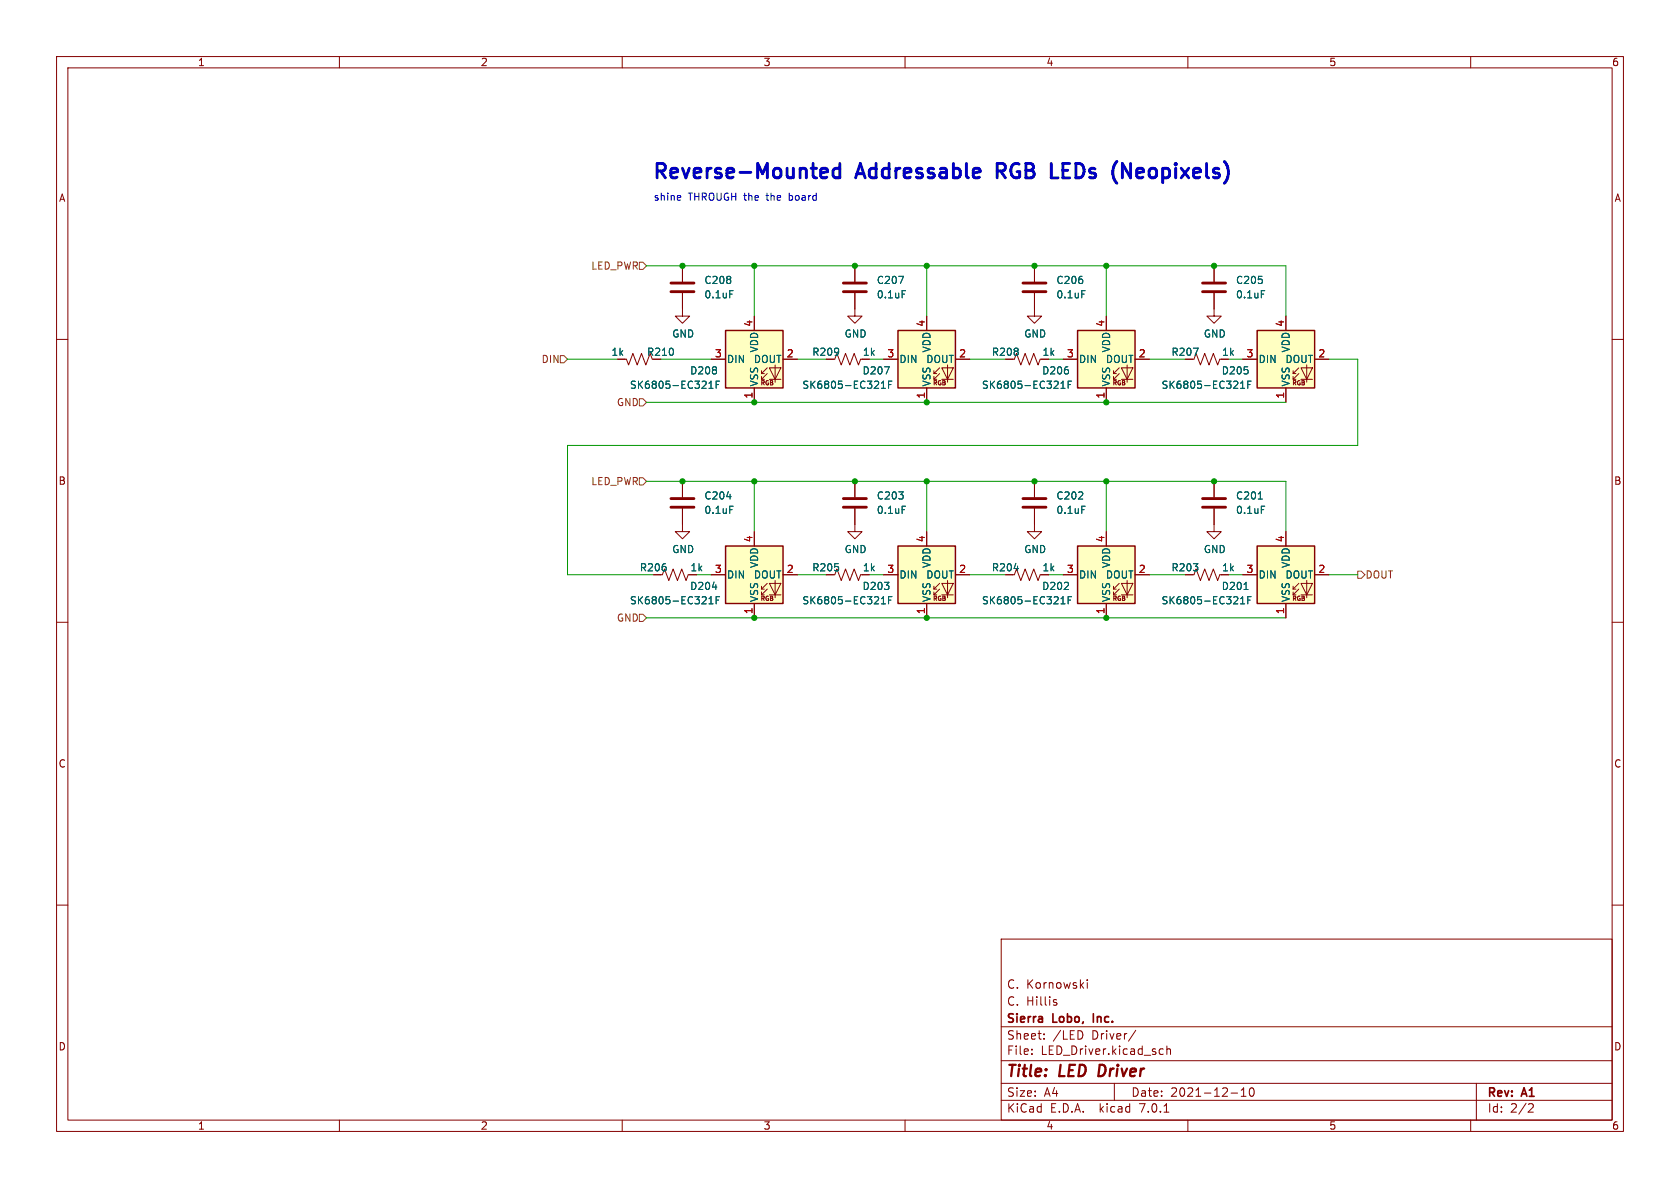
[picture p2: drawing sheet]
<svg xmlns="http://www.w3.org/2000/svg" width="297mm" height="210mm" viewBox="0 0 297 210" stroke-linecap="round" stroke-linejoin="round" font-family="sans-serif">
<g fill="none" stroke="#840000" stroke-width=".18">
<path d="M10 10h277v190h-277zM12 12h273v186h-273zM60 10v2M110 10v2M160 10v2M210 10v2M260 10v2M10 60h2M120.6 51.8v4.1h1.3l-1.3 1.3-1.2-1.3h1.2M120.6 47v2.8M133.3 55.9v2.5M151.1 51.8v4.1h1.3l-1.3 1.3-1.2-1.3h1.2"/>
<path d="M151.1 47v2.8M163.8 55.9v2.5M182.9 51.8v4.1h1.2l-1.2 1.3-1.3-1.3h1.3M182.9 47v2.8M195.6 55.9v2.5M214.6 51.8v4.1h1.3l-1.3 1.3-1.2-1.3h1.2M214.6 47v2.8M227.3 55.9v2.5M285 60h2M110.5 63.5h.2l.4 1 .8-2 .7 2 .8-2 .8 2 .7-2 .4 1M125.7 63.5h2.6M133.3 68.6v2.5"/>
<path d="M134.6 67.1h.5M134.6 66h.5M135.6 66l-1 1.1v-.6M135.6 65l-1 1v-.5M136 65h2l-1 2.1zM136 67.1h2M137 64.5v3.1M138.4 63.5h2.6M147.6 63.5l.4-1 .7 2 .8-2 .7 2 .8-2 .8 2 .3-1M156.2 63.5h2.5M163.8 68.6v2.5M165.1 67.1h.5"/>
<path d="M165.1 66h.5M166.1 66l-1 1.1v-.6M166.1 65l-1 1v-.5M166.5 65h2l-1 2.1zM166.5 67.1h2M167.5 64.5v3.1M168.9 63.5h2.5M179.3 63.5l.4-1 .8 2 .7-2 .8 2 .8-2 .7 2 .4-1M188 63.5h2.5M195.6 68.6v2.5M196.8 67.1h.6M196.8 66h.6"/>
<path d="M197.9 66l-1.1 1.1v-.6M197.9 65l-1.1 1v-.5M198.2 65h2.1l-1 2.1zM198.2 67.1h2.1M199.3 64.5v3.1M200.7 63.5h2.5M211.1 63.5l.4-1 .7 2 .8-2 .7 2 .8-2 .8 2 .3-1M219.7 63.5h2.5M227.3 68.6v2.5M228.6 67.1h.5M228.6 66h.5M229.6 66l-1 1.1v-.6"/>
<path d="M229.6 65l-1 1v-.5M230 65h2l-1 2.1zM230 67.1h2M231 64.5v3.1M232.4 63.5h2.5M120.6 89.9v4.1h1.3l-1.3 1.3-1.2-1.3h1.2M120.6 85.1v2.8M133.3 94v2.5M151.1 89.9v4.1h1.3l-1.3 1.3-1.2-1.3h1.2M151.1 85.1v2.8M163.8 94v2.5M182.9 89.9v4.1h1.2l-1.2 1.3-1.3-1.3h1.3"/>
<path d="M182.9 85.1v2.8M195.6 94v2.5M214.6 89.9v4.1h1.3l-1.3 1.3-1.2-1.3h1.2M214.6 85.1v2.8M227.3 94v2.5M10 110h2M117.1 101.6l.4-1 .7 2 .8-2 .8 2 .7-2 .8 2 .4-1M125.7 101.6h2.6M133.3 106.7v2.5M134.6 105.2h.5M134.6 104.1h.5M135.6 104.1l-1 1.1v-.6"/>
<path d="M135.6 103.1l-1 1v-.5M136 103.1h2l-1 2.1zM136 105.2h2M137 102.6v3.1M138.4 101.6h2.6M147.6 101.6l.4-1 .7 2 .8-2 .7 2 .8-2 .8 2 .3-1M156.2 101.6h2.5M163.8 106.7v2.5M165.1 105.2h.5M165.1 104.1h.5M166.1 104.1l-1 1.1v-.6M166.1 103.1l-1 1v-.5"/>
<path d="M166.5 103.1h2l-1 2.1zM166.5 105.2h2M167.5 102.6v3.1M168.9 101.6h2.5M179.3 101.6l.4-1 .8 2 .7-2 .8 2 .8-2 .7 2 .4-1M188 101.6h2.5M195.6 106.7v2.5M196.8 105.2h.6M196.8 104.1h.6M197.9 104.1l-1.1 1.1v-.6M197.9 103.1l-1.1 1v-.5M198.2 103.1h2.1l-1 2.1z"/>
<path d="M198.2 105.2h2.1M199.3 102.6v3.1M200.7 101.6h2.5M211.1 101.6l.4-1 .7 2 .8-2 .7 2 .8-2 .8 2 .3-1M219.7 101.6h2.5M227.3 106.7v2.5M228.6 105.2h.5M228.6 104.1h.5M229.6 104.1l-1 1.1v-.6M229.6 103.1l-1 1v-.5M230 103.1h2l-1 2.1zM230 105.2h2"/>
<path d="M231 102.6v3.1M232.4 101.6h2.5M285 110h2M10 160h2M285 160h2M177 166h108v32h-108zM186.4 177.2l.4 .1 .1 .2-.3 .2h-.2M186.4 176.7l.4 .1M192.2 173.2v.1M192.2 173.7v1M60 198v2M110 198v2"/>
<path d="M160 198v2M177 194.5h108M177 191.5h108M177 187.5h108M177 181.5h108M182.4 186.3v.1M182.4 185.5v.1M184.6 183.6v.1M184.6 182.8v.1M191.4 182.6v.7M197 191.5v3M200.8 182.1l-1.3 2"/>
<path d="M205.2 185.4l.4 .1M205.6 186.3l-.4 .1M205.8 196.6h.8M206.3 185.5l.2-.1 .4 .1v.9M206.3 184.9v1.5M210 198v2M217.6 193.2h1.2M219.4 193.8h.9M219.4 192.7l.5-.4v1.5M221 192.4l.2-.1a.81 .81 0 0 1 .6 .6 .81 .81 0 0 1-.3 .8l-.1 .1a.81 .81 0 0 1-.4-1.4zM260 198v2M261 191.5v6.5"/>
<path d="M270.4 195.1l.5 .1 .2 .3-1 1.1h1"/>
</g>
<g fill="#ffffc2" stroke="#ffffc2" stroke-width=".18">
<path d="M222.2 96.5h10.2v10.2h-10.2z"/>
<path d="M128.3 96.5h10.1v10.2h-10.1z"/>
<path d="M128.3 58.4h10.1v10.2h-10.1z"/>
<path d="M222.2 58.4h10.2v10.2h-10.2z"/>
<path d="M158.7 96.5h10.2v10.2h-10.2z"/>
<path d="M190.5 96.5h10.2v10.2h-10.2z"/>
<path d="M190.5 58.4h10.2v10.2h-10.2z"/>
<path d="M158.7 58.4h10.2v10.2h-10.2z"/>
</g>
<path d="M128.3 58.4h10.1v10.2h-10.1zM158.7 58.4h10.2v10.2h-10.2zM190.5 58.4h10.2v10.2h-10.2zM222.2 58.4h10.2v10.2h-10.2zM128.3 96.5h10.1v10.2h-10.1zM158.7 96.5h10.2v10.2h-10.2zM190.5 96.5h10.2v10.2h-10.2zM222.2 96.5h10.2v10.2h-10.2z" fill="none" stroke="#840000" stroke-width=".25"/>
<g fill="none" stroke="#006464" stroke-width=".18">
<path d="M129 51.4h.6M159.5 51.4h.6M191.2 51.4h.6M223 51.4h.6M125.3 67.7l.4-.3v1.2M125.3 68.6h.8M126.6 68h.4M127.2 67.4h-.6v1.2M155.8 68.6h.7M155.8 67.7l.4-.3v1.2M157.1 68h.4M157.7 67.4h-.6v1.2"/>
<path d="M187.6 68.6h.7M187.6 67.7l.3-.3v1.2M188.8 68h.5M189.4 67.4h-.6v1.2M219.3 67.7l.4-.3v1.2M219.3 68.6h.7M220.6 68h.4M221.2 67.4h-.6v1.2M129 89.5h.6M159.5 89.5h.6M191.2 89.5h.6M222.4 88.2h.8"/>
<path d="M223 89.5h.6M125.3 106.7h.8M125.3 105.8l.4-.3v1.2M126.6 106.1h.4M127.2 105.5h-.6v1.2M155.8 106.7h.7M155.8 105.8l.4-.3v1.2M157.1 106.1h.4M157.7 105.5h-.6v1.2M187.6 106.7h.7M187.6 105.8l.3-.3v1.2M188.8 106.1h.5"/>
<path d="M189.4 105.5h-.6v1.2M219.3 106.7h.7M219.3 105.8l.4-.3v1.2M219.9 104.2h.7M220.6 106.1h.4M221.2 105.5h-.6v1.2"/>
</g>
<g fill="none" stroke="#840000" stroke-width=".51">
<path d="M118.6 51.6h4.1M118.6 50h4.1M149.1 51.6h4.1M149.1 50h4.1M180.8 51.6h4.1M180.8 50h4.1M212.6 51.6h4.1M212.6 50h4.1M118.6 89.7h4.1M118.6 88.1h4.1M149.1 89.7h4.1M149.1 88.1h4.1"/>
<path d="M180.8 89.7h4.1M180.8 88.1h4.1M212.6 89.7h4.1M212.6 88.1h4.1"/>
</g>
<path d="M113 46.4h.7l.6 .6-.6 .6h-.7zM99.1 62.9h.6l.6 .6-.6 .6h-.6zM113 70.5h.7l.6 .6-.6 .7h-.7zM113 84.5h.7l.6 .6-.6 .6h-.7zM113 108.6h.7l.6 .6-.6 .7h-.7zM240 101h.7l.6 .6-.6 .6h-.7z" fill="none" stroke="#725600" stroke-width=".18"/>
<path d="M146.2 29.9l.1 .5-1.2 .2M148.5 28.9v2.5M148.5 29.9l-.8-.2-.4 .5v.8l.2 .3 .2 .1 .8-.1" fill="none" stroke="#0000c2" stroke-width=".51"/>
<path d="M120.3 34.6v.3l-.6 .1" fill="none" stroke="#0000c2" stroke-width=".18"/>
<g fill="none" stroke="#009600" stroke-width=".18">
<path d="M114.3 47h113v8.9M133.3 47v8.9M163.8 47v8.9M195.6 47v8.9M100.3 63.5h8.9M114.3 71.1h113M116.8 63.5h8.9M141 63.5h5M153.7 63.5h2.5M171.4 63.5h6.4M185.4 63.5h2.6M203.2 63.5h6.3"/>
<path d="M217.2 63.5h2.5M234.9 63.5h5.1v15.2h-139.7v22.9h15.3M114.3 85.1h113v8.9M133.3 85.1v8.9M163.8 85.1v8.9M195.6 85.1v8.9M114.3 109.2h113M123.2 101.6h2.5M141 101.6h5M153.7 101.6h2.5M171.4 101.6h6.4M185.4 101.6h2.6"/>
<path d="M203.2 101.6h6.3M217.2 101.6h2.5M234.9 101.6h5.1"/>
</g>
<g fill="#009600" stroke="#009600" stroke-width=".18">
<circle cx="214.6" cy="85.1" r=".46"/>
<circle cx="195.6" cy="71.1" r=".46"/>
<circle cx="133.3" cy="109.2" r=".46"/>
<circle cx="214.6" cy="47" r=".46"/>
<circle cx="120.6" cy="85.1" r=".46"/>
<circle cx="133.3" cy="85.1" r=".46"/>
<circle cx="163.8" cy="85.1" r=".46"/>
<circle cx="195.6" cy="85.1" r=".46"/>
<circle cx="182.9" cy="85.1" r=".46"/>
<circle cx="151.1" cy="85.1" r=".46"/>
<circle cx="163.8" cy="109.2" r=".46"/>
<circle cx="195.6" cy="109.2" r=".46"/>
<circle cx="195.6" cy="47" r=".46"/>
<circle cx="182.9" cy="47" r=".46"/>
<circle cx="151.1" cy="47" r=".46"/>
<circle cx="163.8" cy="47" r=".46"/>
<circle cx="133.3" cy="71.1" r=".46"/>
<circle cx="163.8" cy="71.1" r=".46"/>
<circle cx="120.6" cy="47" r=".46"/>
<circle cx="133.3" cy="47" r=".46"/>
</g>
<g font-size="3.5" fill="#0000c2">
<text x="115.6" y="31.8">Reverse-Mounted</text>
<text x="151.8" y="31.8">Addressable</text>
<text x="177.2" y="31.8">RGB LEDs</text>
<text x="199.2" y="31.8">(Neopixels)</text>
</g>
<g font-size="2.8" fill="#840000">
<text x="178" y="190.8">Title:</text>
<text x="187.4" y="190.8">LED Driver</text>
</g>
<g font-size="2.1" fill="#840000">
<text x="178" y="177.9">C. Hillis</text>
<text x="178" y="174.9">C. Kornowski</text>
<text x="178" y="183.9">Sheet:</text>
<text x="178" y="181.1">Sierra</text>
<text x="186.2" y="183.9">/LED</text>
<text x="186.2" y="181.1">Lobo,</text>
<text x="193" y="183.9">Driver/</text>
<text x="193.8" y="181.1">Inc.</text>
<text x="178" y="186.6">File:</text>
<text x="184" y="186.6">LED_Driver.kicad_sch</text>
<text x="178" y="196.8">KiCad</text>
<text x="178" y="194">Size:</text>
<text x="184.6" y="194">A4</text>
<text x="185.7" y="196.8">E.D.A.</text>
<text x="194.4" y="196.8">kicad</text>
<text x="200" y="194">Date:</text>
<text x="201.5" y="196.8">7.0.1</text>
<text x="206.9" y="194">2021-12-10</text>
<text x="263" y="194.2">Rev:</text>
<text x="263" y="196.8">Id:</text>
<text x="267" y="196.8">2/2</text>
<text x="269.2" y="194.2">A1</text>
</g>
<g font-size="1.8" fill="#840000">
<text x="35" y="11.8">1</text>
<text x="85" y="11.8">2</text>
<text x="135" y="11.8">3</text>
<text x="185" y="11.8">4</text>
<text x="235" y="11.8">5</text>
<text x="285" y="11.8">6</text>
<text x="10.4" y="35.8">A</text>
<text x="285.4" y="35.8">A</text>
<text x="108" y="63.1">1k</text>
<text x="114.3" y="63.1">R210</text>
<text x="143.5" y="63.1">R209</text>
<text x="152.5" y="63.1">1k</text>
<text x="175.3" y="63.1">R208</text>
<text x="184.2" y="63.1">1k</text>
<text x="207" y="63.1">R207</text>
<text x="216" y="63.1">1k</text>
<text x="10.3" y="85.8">B</text>
<text x="285.3" y="85.8">B</text>
<text x="113.1" y="101.2">R206</text>
<text x="122" y="101.2">1k</text>
<text x="143.5" y="101.2">R205</text>
<text x="152.5" y="101.2">1k</text>
<text x="175.3" y="101.2">R204</text>
<text x="184.2" y="101.2">1k</text>
<text x="207" y="101.2">R203</text>
<text x="216" y="101.2">1k</text>
<text x="10.3" y="135.8">C</text>
<text x="285.3" y="135.8">C</text>
<text x="10.3" y="185.8">D</text>
<text x="285.3" y="185.8">D</text>
<text x="35" y="199.8">1</text>
<text x="85" y="199.8">2</text>
<text x="135" y="199.8">3</text>
<text x="185" y="199.8">4</text>
<text x="235" y="199.8">5</text>
<text x="285" y="199.8">6</text>
</g>
<g font-size="1.8" fill="#0000c2">
<text x="115.6" y="35.6">shine</text>
<text x="121.7" y="35.6">THROUGH the</text>
<text x="135.7" y="35.6">the</text>
<text x="139.7" y="35.6">board</text>
</g>
<g font-size="1.8" fill="#725600">
<text x="104.4" y="47.8">LED_PWR</text>
<text x="95.6" y="64.3">DIN</text>
<text x="108.9" y="71.9">GND</text>
<text x="104.4" y="85.9">LED_PWR</text>
<text x="241.4" y="102.4">DOUT</text>
<text x="108.9" y="110">GND</text>
</g>
<g font-size="1.8" fill="#006464">
<text x="124.5" y="50.4">C208</text>
<text x="124.5" y="52.9">0.1uF</text>
<text x="154.9" y="50.4">C207</text>
<text x="154.9" y="52.9">0.1uF</text>
<text x="186.7" y="50.4">C206</text>
<text x="186.7" y="52.9">0.1uF</text>
<text x="218.4" y="50.4">C205</text>
<text x="218.4" y="52.9">0.1uF</text>
<text x="118.8" y="59.8">GND</text>
<text x="149.3" y="59.8">GND</text>
<text x="181" y="59.8">GND</text>
<text x="212.8" y="59.8">GND</text>
<text x="128.5" y="64.3">DIN</text>
<text x="133.2" y="64.3">DOUT</text>
<text x="134.2" y="62.4" transform="rotate(-90 134.2 62.4)">VDD</text>
<text x="159" y="64.3">DIN</text>
<text x="163.6" y="64.3">DOUT</text>
<text x="164.7" y="62.4" transform="rotate(-90 164.7 62.4)">VDD</text>
<text x="190.8" y="64.3">DIN</text>
<text x="195.4" y="64.3">DOUT</text>
<text x="196.4" y="62.4" transform="rotate(-90 196.4 62.4)">VDD</text>
<text x="222.5" y="64.3">DIN</text>
<text x="227.1" y="64.3">DOUT</text>
<text x="228.2" y="62.4" transform="rotate(-90 228.2 62.4)">VDD</text>
<text x="111.3" y="68.9">SK6805-EC321F</text>
<text x="121.9" y="66.3">D208</text>
<text x="134.2" y="68.3" transform="rotate(-90 134.2 68.3)">VSS</text>
<text x="141.8" y="68.9">SK6805-EC321F</text>
<text x="152.4" y="66.3">D207</text>
<text x="164.7" y="68.3" transform="rotate(-90 164.7 68.3)">VSS</text>
<text x="173.5" y="68.9">SK6805-EC321F</text>
<text x="184.2" y="66.3">D206</text>
<text x="196.4" y="68.3" transform="rotate(-90 196.4 68.3)">VSS</text>
<text x="205.3" y="68.9">SK6805-EC321F</text>
<text x="215.9" y="66.3">D205</text>
<text x="228.2" y="68.3" transform="rotate(-90 228.2 68.3)">VSS</text>
<text x="124.5" y="88.5">C204</text>
<text x="154.9" y="88.5">C203</text>
<text x="186.7" y="88.5">C202</text>
<text x="218.4" y="88.5">C201</text>
<text x="124.5" y="91">0.1uF</text>
<text x="154.9" y="91">0.1uF</text>
<text x="186.7" y="91">0.1uF</text>
<text x="218.4" y="91">0.1uF</text>
<text x="118.8" y="97.9">GND</text>
<text x="134.2" y="100.5" transform="rotate(-90 134.2 100.5)">VDD</text>
<text x="149.3" y="97.9">GND</text>
<text x="164.7" y="100.5" transform="rotate(-90 164.7 100.5)">VDD</text>
<text x="181" y="97.9">GND</text>
<text x="196.4" y="100.5" transform="rotate(-90 196.4 100.5)">VDD</text>
<text x="212.8" y="97.9">GND</text>
<text x="228.2" y="100.5" transform="rotate(-90 228.2 100.5)">VDD</text>
<text x="111.3" y="107">SK6805-EC321F</text>
<text x="121.9" y="104.4">D204</text>
<text x="128.5" y="102.4">DIN</text>
<text x="133.2" y="102.4">DOUT</text>
<text x="134.2" y="106.4" transform="rotate(-90 134.2 106.4)">VSS</text>
<text x="141.8" y="107">SK6805-EC321F</text>
<text x="152.4" y="104.4">D203</text>
<text x="159" y="102.4">DIN</text>
<text x="163.6" y="102.4">DOUT</text>
<text x="164.7" y="106.4" transform="rotate(-90 164.7 106.4)">VSS</text>
<text x="173.5" y="107">SK6805-EC321F</text>
<text x="184.2" y="104.4">D202</text>
<text x="190.8" y="102.4">DIN</text>
<text x="195.4" y="102.4">DOUT</text>
<text x="196.4" y="106.4" transform="rotate(-90 196.4 106.4)">VSS</text>
<text x="205.3" y="107">SK6805-EC321F</text>
<text x="215.9" y="104.4">D201</text>
<text x="222.5" y="102.4">DIN</text>
<text x="227.1" y="102.4">DOUT</text>
<text x="228.2" y="106.4" transform="rotate(-90 228.2 106.4)">VSS</text>
</g>
<g font-size="1.8" fill="#a90000">
<text x="133.1" y="57.8" transform="rotate(-90 133.1 57.8)">4</text>
<text x="163.6" y="57.8" transform="rotate(-90 163.6 57.8)">4</text>
<text x="195.3" y="57.8" transform="rotate(-90 195.3 57.8)">4</text>
<text x="227.1" y="57.8" transform="rotate(-90 227.1 57.8)">4</text>
<text x="126.3" y="63.2">3</text>
<text x="139" y="63.2">2</text>
<text x="156.8" y="63.2">3</text>
<text x="169.5" y="63.2">2</text>
<text x="188.6" y="63.2">3</text>
<text x="201.3" y="63.2">2</text>
<text x="220.3" y="63.2">3</text>
<text x="233" y="63.2">2</text>
<text x="133.1" y="70.5" transform="rotate(-90 133.1 70.5)">1</text>
<text x="163.6" y="70.5" transform="rotate(-90 163.6 70.5)">1</text>
<text x="195.3" y="70.5" transform="rotate(-90 195.3 70.5)">1</text>
<text x="227.1" y="70.5" transform="rotate(-90 227.1 70.5)">1</text>
<text x="133.1" y="95.9" transform="rotate(-90 133.1 95.9)">4</text>
<text x="163.6" y="95.9" transform="rotate(-90 163.6 95.9)">4</text>
<text x="195.3" y="95.9" transform="rotate(-90 195.3 95.9)">4</text>
<text x="227.1" y="95.9" transform="rotate(-90 227.1 95.9)">4</text>
<text x="126.3" y="101.3">3</text>
<text x="139" y="101.3">2</text>
<text x="156.8" y="101.3">3</text>
<text x="169.5" y="101.3">2</text>
<text x="188.6" y="101.3">3</text>
<text x="201.3" y="101.3">2</text>
<text x="220.3" y="101.3">3</text>
<text x="233" y="101.3">2</text>
<text x="133.1" y="108.6" transform="rotate(-90 133.1 108.6)">1</text>
<text x="163.6" y="108.6" transform="rotate(-90 163.6 108.6)">1</text>
<text x="195.3" y="108.6" transform="rotate(-90 195.3 108.6)">1</text>
<text x="227.1" y="108.6" transform="rotate(-90 227.1 108.6)">1</text>
</g>
<g font-size="1.1" fill="#840000">
<text x="134.4" y="68.3">RGB</text>
<text x="164.9" y="68.3">RGB</text>
<text x="196.6" y="68.3">RGB</text>
<text x="228.4" y="68.3">RGB</text>
<text x="134.4" y="106.4">RGB</text>
<text x="164.9" y="106.4">RGB</text>
<text x="196.6" y="106.4">RGB</text>
<text x="228.4" y="106.4">RGB</text>
</g>
</svg>
